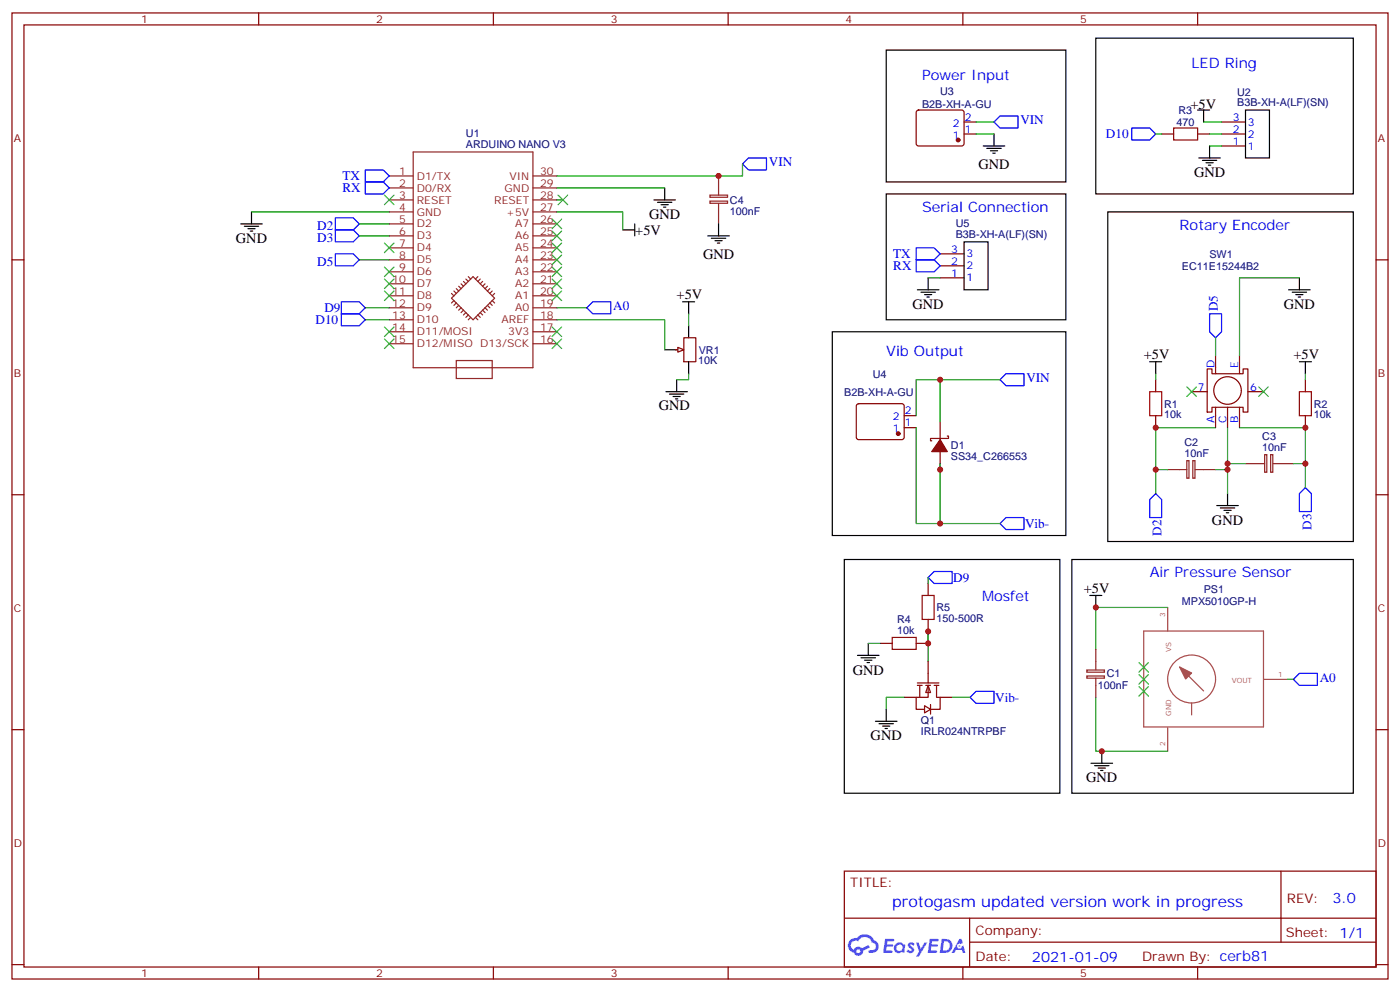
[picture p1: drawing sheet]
<svg xmlns="http://www.w3.org/2000/svg" width="412mm" height="292mm" viewBox="0 0 412 292" stroke-linecap="round" stroke-linejoin="round" font-family="sans-serif">
<g fill="none" stroke="#870000" stroke-width=".35">
<path d="M3.5 3.8h405.4v284.3h-405.4zM7.1 7.3h398.2v277.3h-398.2zM76.2 3.8v3.5M145.3 3.8v3.5M214.5 3.8v3.5M283.6 3.8v3.5M352.8 3.8v3.5M3.5 76.5h3.6M405.3 76.5h3.6M3.5 145.6h3.6M405.3 145.6h3.6M3.5 214.8h3.6"/>
<path d="M405.3 214.8h3.6M248.7 256.4h156.6v28.2h-156.6zM377.3 256.4v20.9M248.7 270.2h156.5M285.6 277.3h119.6M285.6 270.2v14.2M3.5 283.9h3.6M76.2 284.6v3.5M145.3 284.6v3.5M214.5 284.6v3.5M283.6 284.6v3.5M352.8 284.6v3.5"/>
<path d="M405.3 283.9h3.6"/>
</g>
<g fill="#5487ff">
<path d="M267.7 277.6a1.22 1.22 0 0 1 1.7 .2l-.4 .6a.47 .47 0 0 0-.3-.4 .47 .47 0 0 0-.5 .2l.1 .2a1.14 1.14 0 0 1 .8 1.8 1.14 1.14 0 0 1-1.9 0l-.2-.2 .5-.6 .7 .5a.29 .29 0 0 0 .3-.3 .29 .29 0 0 0-.2-.3 1.04 1.04 0 0 1-.6-1.7z"/>
<path d="M260.7 276.3h2.4l.3 .2-.2 .5-1.8 .1-.1 .8h1.5l.3 .4-.3 .4h-1.6l-.2 1.1h1.7l.2 .3-.2 .3-2.6 .1z"/>
<path d="M273.8 276.3h2.4l.3 .2-.1 .5-1.8 .1-.2 .8h1.6l.3 .4-.4 .4h-1.6l-.1 1.1h1.7l.2 .3-.2 .3-2.6 .1z"/>
<path d="M282.6 276.3h.7l.3 1.3-.6 .3a.69 .69 0 0 0-1 .3 .69 .69 0 0 0 .4 .9 .69 .69 0 0 0 .9-.6l.5-.2 .6 2.2h-.8l-.2-.9h-1.8l-.5 .9h-.8z"/>
<path d="M269.8 277.4h.8l.6 1.8 1.1-1.8h.9l-2.6 4.2h-.8l.9-1.5z"/>
<path d="M277.4 276.3l-.6 4.2h1.3a2.11 2.11 0 0 0 2.5-2.1 2.11 2.11 0 0 0-2.5-2.1zM278.1 277.1a1.39 1.39 0 0 1 1.7 1.4 1.39 1.39 0 0 1-1.8 1.3h-.3z"/>
<path d="M263.7 277.9a1.54 1.54 0 0 0-.1 2.2 1.54 1.54 0 0 0 2.2 .1l.6 .3 .3-2.3-.2-.3h-.4a1.49 1.49 0 0 0-2.4 0zM264 278.9a.94 .94 0 0 1 1.8 0 .94 .94 0 0 1-1.8 0z"/>
<path d="M250.4 276.7a2.18 2.18 0 0 0 1.1 3.7 1.44 1.44 0 0 0 1.6 .9 1.44 1.44 0 0 0 1.2-1.4l2-1.1-.5-.7-1.9 1a1.47 1.47 0 0 0-2.4 .4 1.39 1.39 0 0 1-.7-1.9 1.39 1.39 0 0 1 2-.5 2.12 2.12 0 0 1 2.2-1.3 2.12 2.12 0 0 1 1.9 1.7 1.14 1.14 0 0 1 1.1 1.4 1.14 1.14 0 0 1-1.7 .7 .43 .43 0 0 0-.5 .4 .43 .43 0 0 0 .4 .5 1.98 1.98 0 0 0 2.5-1.2 1.98 1.98 0 0 0-1.2-2.6 3.1 3.1 0 0 0-5.3-.6l-.9 .1zM252.3 280a.55 .55 0 0 1 1.1 0 .55 .55 0 0 1-1.1 0z"/>
<circle cx="282.6" cy="278.4" r=".26"/>
</g>
<g fill="none" stroke="#8c2424" stroke-width=".35">
<path d="M114.7 58.8h7M114.7 55.3h7M114.7 51.8h7M121.7 44.7h35.3v63.5h-35.3zM157 58.8h7M157 55.3h7M157 51.8h7M114.7 76.5h7M114.7 73h7M114.7 69.4h7M114.7 65.9h7M114.7 62.4h7"/>
<path d="M157 76.5h7M157 73h7M157 69.4h7M157 65.9h7M157 62.4h7M114.7 97.6h7M114.7 94.1h7M114.7 90.6h7M114.7 87.1h7M114.7 83.5h7M114.7 80h7M133 87.8l6.3-6.4 6.4 6.4-6.4 6.3z"/>
<path d="M133 86.4l.7 .7M133.7 85.7l.7 .7M133.7 88.5l-.7 .7M134.4 84.9l.7 .8M134.4 89.2l-.7 .7M135.1 84.2l.7 .7M135.1 89.9l-.7 .7M135.8 83.5l.7 .7M135.8 90.6l-.7 .7M136.5 91.3l-.7 .7M136.5 82.8l.7 .7M137.2 82.1l.7 .7"/>
<path d="M137.2 92l-.7 .7M137.9 81.4l.7 .7M137.9 92.7l-.7 .7M138.6 93.4l-.7 .7M140.1 93.4l.7 .7M140.8 92.7l.7 .7M140.8 81.4l-.7 .7M141.5 92l.7 .7M141.5 82.1l-.7 .7M142.2 91.3l.7 .7M142.2 82.8l-.7 .7M142.9 90.6l.7 .7"/>
<path d="M142.9 83.5l-.7 .7M143.6 89.9l.7 .7M143.6 84.2l-.7 .7M144.3 89.2l.7 .7M144.3 84.9l-.7 .8M145 88.5l.7 .7M145 85.7l-.7 .7M145.7 86.4l-.7 .7M157 97.6h7M157 94.1h7M157 90.6h7M157 87.1h7"/>
<path d="M157 83.5h7M157 80h7M114.7 101.2h7M134.4 106.1h10.6v5.3h-10.6zM157 101.2h7"/>
</g>
<g fill="none" stroke="#a64a4a" stroke-width=".35">
<path d="M344 178.8v6.9M336.9 185.7h35.3v28.3h-35.3zM347.5 196.3l7 7.1M372.3 200h6.9M344 214.2v6.9M351 206.9v3.5"/>
<circle cx="351" cy="199.8" r="7.1"/>
</g>
<g fill="#a64a4a">
<circle cx="336.9" cy="196.4" r=".18"/>
<circle cx="336.9" cy="200" r=".18"/>
<circle cx="336.9" cy="203.5" r=".18"/>
</g>
<path d="M347.5 196.3l3.5 1.8-1.8 1.7z" fill="#a64a4a" stroke="#a64a4a" stroke-width=".35"/>
<g fill="none" stroke="#000" stroke-width=".35">
<path d="M70.9 65.9h6.4M72 66.6h4.2M73 67.3h2.1M73.7 68h.7M74.1 62.4v3.5M183.4 67.7h3.6M187 65.9v3.5M202.8 95.9v3.5M195.8 102.9h3.5M202.8 106.5v3.5M321 175.3h3.6M322.8 175.3v3.5"/>
<path d="M321.4 224.6h6.3M322.4 225.4h4.3M323.5 226.1h2.1M324.2 226.8h.7M324.6 221.1v3.5"/>
</g>
<path d="M74.1 62.4h40.6M164 62.4h19.4v5.3M164 90.6h8.9M344 178.8h-21.2v12.3M379.2 200h1.8M322.8 205.2v15.9h21.2" fill="none" stroke="#008700" stroke-width=".35"/>
<path d="M320.1 197.2h5.2v.6h-5.2zM320.1 199h5.2v.6h-5.2zM322.8 191.1v6M322.8 199.6v5.6" fill="none" stroke="#8c2424" stroke-width=".35"/>
<path d="M172.9 90.6l1.7-1.8h5.3v3.6h-5.3zM381 200l1.8-1.8h5.3v3.5h-5.3z" fill="none" stroke="#00f" stroke-width=".35"/>
<path d="M201.4 99.4h3.6v7.1h-3.6zM199 102.9h1.7" fill="none" stroke="#870000" stroke-width=".35"/>
<path d="M199.7 102.2l1.7 .7-1.7 .7z" fill="#f0f0f0" stroke="#870000" stroke-width=".35"/>
<g fill="none" stroke="#008700" stroke-width=".35">
<path d="M287.5 35.9h5.3M287.5 39.4h5.3M340.4 39.4h1.8M354.5 35.9h5.3M356.3 39.4h3.5M164 55.3h31.8M164 58.8h1.8M218.7 48.3v3.5h-54.7M356.3 43h3.5M105.8 76.5h8.9M105.8 69.4h8.9M105.8 65.9h8.9"/>
<path d="M107.6 94.1h7.1M107.6 90.6h7.1M164 94.1h31.8v8.8M202.8 92.4v3.5M273.4 81.8h3.5M358.1 99.4v5.3M382.8 81.8h-17.7v22.9M202.8 110v1.8h-3.5M276.9 111.8v12.3M294.6 111.8h-24.7v10.5M340.4 110v1.8M384.5 110v1.8"/>
<path d="M269.9 125.9v28.2h24.7M276.9 136.5v17.6M340.4 138.2h3.6M358.1 125.9h-17.7v19.4M358.1 138.2h3.5M361.6 125.9v19.4M361.6 136.5h5.3M365.1 125.9h19.4v17.6M381 136.5h3.5M273.4 170v1.7M255.8 189.4h3.5M273.4 185.8v8.9"/>
</g>
<g fill="none" stroke="#000" stroke-width=".35">
<path d="M261.1 14.7h52.9v38.9h-52.9zM322.8 11.2h75.8v45.9h-75.8zM292.8 39.4v3.6M352.8 32.4h3.5M354.5 32.4v3.5M366.9 32.4h7v14.1h-7zM192.6 58.8h6.4M193.7 59.5h4.2M195.8 55.3v3.5M261.1 57.1h52.9v37h-52.9zM289.6 43h6.4M290.7 43.7h4.2"/>
<path d="M291.7 44.4h2.2M292.5 45.1h.7M353.1 46.5h6.4M354.2 47.2h4.2M355.2 47.9h2.2M356 48.6h.7M356.3 43v3.5M194.7 60.3h2.1M195.4 61h.7M208.5 69.4h6.3M209.5 70.1h4.3M210.6 70.8h2.1"/>
<path d="M211.3 71.5h.7M211.7 65.9v3.5M284 71.2h7v14.1h-7zM326.3 62.4h72.3v97h-72.3zM201.1 88.8h3.5M202.8 88.8v3.6M245.2 97.6h68.8v60h-68.8zM270.2 85.3h6.4M271.3 86h4.2M272.3 86.7h2.2M273 87.4h.8M273.4 81.8v3.5"/>
<path d="M379.6 85.3h6.3M380.6 86h4.3M381.7 86.7h2.1M382.4 87.4h.7M382.8 81.8v3.5M196.1 115.3h6.4M197.2 116h4.2M198.3 116.7h2.1M199 117.4h.7M199.3 111.8v3.5M338.7 106.5h3.5M340.4 106.5v3.5"/>
<path d="M382.8 106.5h3.5M384.5 106.5v3.5M358.4 148.8h6.4M359.5 149.5h4.2M360.5 150.2h2.2M361.2 150.9h.7M361.6 145.3v3.5M248.7 164.7h63.5v68.8h-63.5zM315.7 164.7h82.9v68.8h-82.9zM252.6 192.9h6.3M253.6 193.6h4.3M254.7 194.3h2.1"/>
<path d="M255.4 195h.7M255.8 189.4v3.5M257.9 212.3h6.3M258.9 213h4.3M260 213.7h2.1M260.7 214.4h.7M261.1 208.8v3.5"/>
</g>
<g fill="none" stroke="#00f" stroke-width=".35">
<path d="M294.6 34.1h5.3v3.6h-5.3l-1.8-1.8zM333.4 37.7h5.3l1.7 1.7-1.7 1.8h-5.3zM107.6 53.6h5.3l1.8 1.7-1.8 1.8h-5.3zM107.6 50h5.3l1.8 1.8-1.8 1.8h-5.3zM218.7 48.3l1.8-1.8h5.3v3.5h-5.3zM98.8 74.7h5.3l1.7 1.8-1.7 1.7h-5.3zM98.8 67.7h5.3l1.7 1.7-1.7 1.8h-5.3zM98.8 64.1h5.3l1.7 1.8-1.7 1.8h-5.3zM269.9 73h5.3l1.7 1.7-1.7 1.8h-5.3zM269.9 76.5h5.3l1.7 1.7-1.7 1.8h-5.3zM100.5 92.4h5.3l1.8 1.7-1.8 1.8h-5.3zM100.5 88.8h5.3l1.8 1.8-1.8 1.8h-5.3z"/>
<path d="M356.3 92.4h3.5v5.2l-1.7 1.8-1.8-1.8zM294.6 111.8l1.7-1.8h5.3v3.5h-5.3zM294.6 154.1l1.7-1.8h5.3v3.6h-5.3zM340.4 145.3l1.8 1.7v5.3h-3.5v-5.3zM384.5 143.5l1.8 1.8v5.3h-3.5v-5.3zM275.2 168.2h5.3v3.5h-5.3l-1.8-1.7zM287.5 203.5h5.3v3.5h-5.3l-1.7-1.8z"/>
</g>
<g fill="none" stroke="#870000" stroke-width=".35">
<path d="M270.1 32.6l.5-.2h12.7l.5 .2 .2 .5-.1 9.4-.6 .5-13-.1-.4-.6v-9.2zM284 39.4h3.5M284 35.9h3.5M342.2 39.4h3.5M352.8 39.4h3.5M359.8 39.4h7.1M359.8 35.9h7.1M359.8 43h7.1M276.9 78.2h7.1M276.9 74.7h7.1M276.9 81.8h7.1M252.5 119l.4-.2h12.7l.5 .2 .2 .5v9.5l-.7 .4-12.9-.1-.5-.6v-9.2z"/>
<path d="M340.4 111.8v3.5M351 115.3h4.6M355.6 108.6h1.4v1.4h9.2v-1.4h1.4v12.7h-1.4v-1.4h-9.2v1.4h-1.4zM358.1 119.9v6M358.1 104.7v5.3M361.6 119.9v6M365.1 104.7v5.3M365.1 119.9v6M367.6 115.3h4.6M384.5 111.8v3.5M266.3 125.9h3.6M266.3 122.3h3.6"/>
<path d="M276.9 124.1v5.3M276.9 132.9v5.3M279 128.3h.4v.7h-5.3v.8h.4M340.4 122.3v3.6M384.5 122.3v3.6M273.4 171.7v3.6M259.3 189.4h3.5M269.9 189.4h3.5M273.4 182.3v3.5"/>
<circle cx="361.6" cy="114.9" r="4.1"/>
</g>
<path d="M345.7 37.7h7.1v3.5h-7.1zM338.7 115.3h3.5v7h-3.5zM382.8 115.3h3.5v7h-3.5zM271.6 175.3h3.6v7h-3.6zM262.8 187.6h7.1v3.5h-7.1z" fill="none" stroke="#a10000" stroke-width=".35"/>
<path d="M209.1 59.2h5.2v.6h-5.2zM209.1 57.4h5.2v.7h-5.2zM211.7 51.8v5.6M211.7 59.9v6M344 138.2h5.6M349.6 135.6h.6v5.2h-.6zM351.4 135.6h.6v5.2h-.6zM352.1 138.2h6M366.9 136.5h5.6M372.5 133.8h.7v5.2h-.7zM374.3 133.8h.6v5.2h-.6zM375 136.5h6" fill="none" stroke="#8c2424" stroke-width=".35"/>
<g fill="#870000" stroke="#870000" stroke-width=".35">
<path d="M276.9 129.4l2.1 3.5h-4.5z"/>
<circle cx="282.2" cy="41.2" r=".53"/>
<circle cx="264.6" cy="127.6" r=".53"/>
</g>
<g fill="none" stroke="#3c3" stroke-width=".35">
<path d="M113.2 57.4l2.9 2.9M116.1 57.4l-2.9 2.9M164.4 57.4l2.8 2.9M167.2 57.4l-2.8 2.9M113.2 78.6l2.9 2.8M113.2 71.5l2.9 2.9M116.1 78.6l-2.9 2.8M116.1 71.5l-2.9 2.9M162.6 64.5l2.9 2.8M162.6 68l2.9 2.8M162.6 71.5l2.9 2.9M162.6 75.1l2.9 2.8"/>
<path d="M162.6 78.6l2.9 2.8M165.5 64.5l-2.9 2.8M165.5 68l-2.9 2.8M165.5 71.5l-2.9 2.9M165.5 75.1l-2.9 2.8M165.5 78.6l-2.9 2.8M113.2 99.8l2.9 2.8M113.2 96.2l2.9 2.9M113.2 85.7l2.9 2.8M113.2 82.1l2.9 2.8M116.1 99.8l-2.9 2.8M116.1 96.2l-2.9 2.9"/>
<path d="M116.1 85.7l-2.9 2.8M116.1 82.1l-2.9 2.8M162.6 82.1l2.9 2.8M162.6 85.7l2.9 2.8M162.6 96.2l2.9 2.9M162.6 99.8l2.9 2.8M165.5 82.1l-2.9 2.8M165.5 85.7l-2.9 2.8M165.5 96.2l-2.9 2.9M165.5 99.8l-2.9 2.8M349.6 113.9l2.8 2.8M352.4 113.9l-2.8 2.8"/>
<path d="M370.8 113.9l2.8 2.8M373.6 113.9l-2.8 2.8M335.5 195l2.8 2.8M335.5 198.5l2.8 2.9M338.3 195l-2.8 2.8M338.3 198.5l-2.8 2.9M335.5 202.1l2.8 2.8M338.3 202.1l-2.8 2.8"/>
</g>
<g fill="#fff" stroke="#870000" stroke-width=".35">
<path d="M273.4 201.7l.7 2.1h-1.4z"/>
<path d="M272.3 207.7l1.8 1.1-1.8 1z"/>
</g>
<path d="M273.4 194.7v6.3M266.3 205.2h3.6M270.2 201h6.4M270.2 201.7h1.4M270.9 201.7v3.5M272.7 201.7h1.4M273.4 201.7v3.5h-3.5v3.6h2.4M274.1 207.4v2.8M275.2 201.7h1.4M275.9 201.7v3.5h1v3.6h-2.8M276.9 205.2h3.6" fill="none" stroke="#870000" stroke-width=".35"/>
<path d="M266.3 205.2h-5.2v3.6M280.5 205.2h5.3" fill="none" stroke="#008700" stroke-width=".35"/>
<g fill="#c00">
<circle cx="322.8" cy="178.8" r=".88"/>
<circle cx="324.6" cy="221.1" r=".88"/>
<circle cx="384.5" cy="125.9" r=".88"/>
<circle cx="340.4" cy="125.9" r=".88"/>
<circle cx="340.4" cy="138.2" r=".88"/>
<circle cx="361.6" cy="138.2" r=".88"/>
<circle cx="361.6" cy="136.5" r=".88"/>
<circle cx="384.5" cy="136.5" r=".88"/>
<circle cx="211.7" cy="51.8" r=".88"/>
<circle cx="273.4" cy="189.4" r=".88"/>
<circle cx="273.4" cy="185.8" r=".88"/>
<circle cx="276.9" cy="111.8" r=".88"/>
<circle cx="276.9" cy="154.1" r=".88"/>
<circle cx="276.9" cy="138.2" r=".88"/>
</g>
<text font-size="4.6" fill="#00f" x="262.8" y="267">protogasm updated version work in progress</text>
<g font-size="4.2" fill="#00f">
<text x="271.6" y="23.6">Power Input</text>
<text x="351" y="20">LED Ring</text>
<text x="271.6" y="62.4">Serial Connection</text>
<text x="347.5" y="67.7">Rotary Encoder</text>
<text x="261.1" y="104.7">Vib Output</text>
<text x="338.7" y="170">Air Pressure Sensor</text>
<text x="289.3" y="177">Mosfet</text>
<text x="392.5" y="265.7">3.0</text>
<text x="304" y="283">2021-01-09</text>
</g>
<g font-size="4.2">
<text x="350.7" y="32">+5V</text>
<text x="288.2" y="49.6">GND</text>
<text x="351.7" y="52.1">GND</text>
<text x="191.2" y="64.5">GND</text>
<text x="69.5" y="71.5">GND</text>
<text x="187.1" y="69.1">+5V</text>
<text x="207.1" y="76.1">GND</text>
<text x="199.3" y="88.1">+5V</text>
<text x="268.8" y="90.9">GND</text>
<text x="378.2" y="90.9">GND</text>
<text x="336.9" y="105.8">+5V</text>
<text x="381" y="105.8">+5V</text>
<text x="194" y="120.6">GND</text>
<text x="357" y="154.4">GND</text>
<text x="319.3" y="174.6">+5V</text>
<text x="251.2" y="198.5">GND</text>
<text x="256.5" y="217.9">GND</text>
<text x="320" y="230.3">GND</text>
</g>
<g font-size="3.9" fill="#00f">
<text x="300.6" y="36.6">VIN</text>
<text x="325.8" y="40.7">D10</text>
<text x="100.9" y="53">TX</text>
<text x="226.5" y="49">VIN</text>
<text x="100.9" y="56.6">RX</text>
<text x="93.5" y="71.2">D3</text>
<text x="93.5" y="67.7">D2</text>
<text x="263.1" y="76">TX</text>
<text x="93.5" y="78.2">D5</text>
<text x="263.1" y="79.5">RX</text>
<text x="92.9" y="95.4">D10</text>
<text x="95.6" y="91.8">D9</text>
<text x="180.6" y="91.3">A0</text>
<text x="358.8" y="91.7" transform="rotate(-90 358.8 91.7)">D5</text>
<text x="302.3" y="112.5">VIN</text>
<text x="302" y="155.4">Vib-</text>
<text x="386.3" y="155.9" transform="rotate(-90 386.3 155.9)">D3</text>
<text x="342.2" y="157.6" transform="rotate(-90 342.2 157.6)">D2</text>
<text x="280.8" y="171.2">D9</text>
<text x="388.8" y="200.7">A0</text>
<text x="293.2" y="206.5">Vib-</text>
</g>
<g font-size="3.9" fill="#800">
<text x="250.5" y="261">TITLE:</text>
<text x="379.1" y="265.7">REV:</text>
<text x="287.4" y="275.2">Company:</text>
<text x="378.7" y="275.8">Sheet: 1/1</text>
<text x="287.4" y="282.9">Date:</text>
<text x="336.4" y="282.9">Drawn By: cerb81</text>
</g>
<g font-size="3.2" fill="#800">
<text x="41.6" y="6.8">1</text>
<text x="110.8" y="6.8">2</text>
<text x="179.9" y="6.8">3</text>
<text x="249.1" y="6.8">4</text>
<text x="318.2" y="6.8">5</text>
<text x="4.1" y="41.9">A</text>
<text x="405.9" y="41.9">A</text>
<text x="4.1" y="111.1">B</text>
<text x="405.9" y="111.1">B</text>
<text x="4.1" y="180.2">C</text>
<text x="405.9" y="180.2">C</text>
<text x="4.1" y="249.3">D</text>
<text x="405.9" y="249.3">D</text>
<text x="41.6" y="287.6">1</text>
<text x="110.8" y="287.6">2</text>
<text x="179.9" y="287.6">3</text>
<text x="249.1" y="287.6">4</text>
<text x="318.2" y="287.6">5</text>
</g>
<g font-size="3.2" fill="#000080">
<text x="276.9" y="28.1">U3</text>
<text x="364.4" y="28.2">U2</text>
<text x="271.6" y="31.8">B2B-XH-A-GU</text>
<text x="347.1" y="33.5">R3</text>
<text x="364.4" y="31.3">B3B-XH-A(LF)(SN)</text>
<text x="137.2" y="40.4">U1</text>
<text x="346.6" y="37.1">470</text>
<text x="137.2" y="43.7">ARDUINO NANO V3</text>
<text x="215" y="60">C4</text>
<text x="215" y="63.2">100nF</text>
<text x="281.5" y="70.1">B3B-XH-A(LF)(SN)</text>
<text x="281.5" y="67">U5</text>
<text x="356.3" y="75.9">SW1</text>
<text x="348.2" y="79.4">EC11E15244B2</text>
<text x="205.7" y="107.3">10K</text>
<text x="205.8" y="104.1">VR1</text>
<text x="257.1" y="111.1">U4</text>
<text x="248.7" y="116.4">B2B-XH-A-GU</text>
<text x="342.9" y="120">R1</text>
<text x="387" y="120">R2</text>
<text x="342.9" y="123.1">10k</text>
<text x="387" y="123.1">10k</text>
<text x="348.9" y="131.3">C2</text>
<text x="371.8" y="129.6">C3</text>
<text x="280.1" y="135.5">SS34_C266553</text>
<text x="280.1" y="132.3">D1</text>
<text x="348.9" y="134.5">10nF</text>
<text x="371.8" y="132.8">10nF</text>
<text x="275.9" y="179.9">R5</text>
<text x="348.1" y="178.2">MPX5010GP-H</text>
<text x="354.6" y="174.7">PS1</text>
<text x="264.2" y="183.4">R4</text>
<text x="275.9" y="183.1">150-500R</text>
<text x="264.2" y="186.5">10k</text>
<text x="323.4" y="202.9">100nF</text>
<text x="326" y="199.3">C1</text>
<text x="271.2" y="213.2">Q1</text>
<text x="271.2" y="216.4">IRLR024NTRPBF</text>
</g>
<g font-size="3.2" fill="#00f">
<text x="284.2" y="35.6">2</text>
<text x="363.1" y="35.6">3</text>
<text x="280.7" y="40.9">1</text>
<text x="280.7" y="37.3">2</text>
<text x="284.2" y="39.1">1</text>
<text x="363.1" y="39.1">2</text>
<text x="367.6" y="40.5">2</text>
<text x="367.6" y="37">3</text>
<text x="363.1" y="42.6">1</text>
<text x="367.6" y="44">1</text>
<text x="280.2" y="77.9">2</text>
<text x="280.2" y="74.4">3</text>
<text x="284.7" y="75.8">3</text>
<text x="280.2" y="81.4">1</text>
<text x="284.7" y="82.8">1</text>
<text x="284.7" y="79.3">2</text>
<text x="357.7" y="108.2" transform="rotate(-90 357.7 108.2)">D</text>
<text x="364.8" y="108.2" transform="rotate(-90 364.8 108.2)">E</text>
<text x="352.9" y="114.9">7</text>
<text x="368.3" y="114.9">6</text>
<text x="263" y="123.8">2</text>
<text x="266.5" y="125.5">1</text>
<text x="266.5" y="122">2</text>
<text x="357.7" y="124.5" transform="rotate(-90 357.7 124.5)">A</text>
<text x="361.2" y="124.6" transform="rotate(-90 361.2 124.6)">C</text>
<text x="364.8" y="124.5" transform="rotate(-90 364.8 124.5)">B</text>
<text x="263" y="127.3">1</text>
</g>
<g font-size="3.2" fill="#8d2323">
<text x="117.6" y="51.4">1</text>
<text x="122.8" y="52.8">D1/TX</text>
<text x="150.1" y="52.8">VIN</text>
<text x="159.1" y="51.4">30</text>
<text x="117.6" y="58.5">3</text>
<text x="117.6" y="55">2</text>
<text x="122.8" y="59.9">RESET</text>
<text x="122.8" y="56.4">D0/RX</text>
<text x="145.6" y="59.9">RESET</text>
<text x="148.6" y="56.4">GND</text>
<text x="159.1" y="55">29</text>
<text x="159.1" y="58.5">28</text>
<text x="117.6" y="65.5">5</text>
<text x="117.6" y="62">4</text>
<text x="122.8" y="63.4">GND</text>
<text x="149.1" y="63.4">+5V</text>
<text x="159.1" y="62">27</text>
<text x="159.1" y="65.5">26</text>
<text x="117.6" y="69.1">6</text>
<text x="122.8" y="70.5">D3</text>
<text x="122.8" y="67">D2</text>
<text x="151.7" y="67">A7</text>
<text x="151.7" y="70.5">A6</text>
<text x="159.1" y="69.1">25</text>
<text x="117.6" y="76.1">8</text>
<text x="117.6" y="72.6">7</text>
<text x="122.8" y="77.5">D5</text>
<text x="122.8" y="74">D4</text>
<text x="151.7" y="74">A5</text>
<text x="151.7" y="77.5">A4</text>
<text x="159.1" y="72.6">24</text>
<text x="159.1" y="76.1">23</text>
<text x="115.6" y="83.2">10</text>
<text x="117.6" y="79.7">9</text>
<text x="122.8" y="81.1">D6</text>
<text x="151.7" y="81.1">A3</text>
<text x="159.1" y="79.7">22</text>
<text x="159.1" y="83.2">21</text>
<text x="115.6" y="86.7">11</text>
<text x="122.8" y="88.1">D8</text>
<text x="122.8" y="84.6">D7</text>
<text x="151.7" y="84.6">A2</text>
<text x="151.7" y="88.1">A1</text>
<text x="159.1" y="86.7">20</text>
<text x="115.6" y="93.8">13</text>
<text x="115.6" y="90.2">12</text>
<text x="122.8" y="95.2">D10</text>
<text x="122.8" y="91.7">D9</text>
<text x="147.7" y="95.2">AREF</text>
<text x="151.7" y="91.7">A0</text>
<text x="159.1" y="90.2">19</text>
<text x="159.1" y="93.8">18</text>
<text x="115.6" y="97.3">14</text>
<text x="115.6" y="100.8">15</text>
<text x="122.8" y="98.7">D11/MOSI</text>
<text x="149.7" y="98.7">3V3</text>
<text x="159.1" y="97.3">17</text>
<text x="159.1" y="100.8">16</text>
<text x="122.8" y="102.2">D12/MISO D13/SCK</text>
</g>
<g font-size="2.1" fill="#a54b4b">
<text x="343.3" y="181.5" transform="rotate(-90 343.3 181.5)">3</text>
<text x="345" y="192" transform="rotate(-90 345 192)">VS</text>
<text x="362.9" y="200.9">VOUT</text>
<text x="376.5" y="199.2">1</text>
<text x="345" y="210.6" transform="rotate(-90 345 210.6)">GND</text>
<text x="343.3" y="219.6" transform="rotate(-90 343.3 219.6)">2</text>
</g>
</svg>
